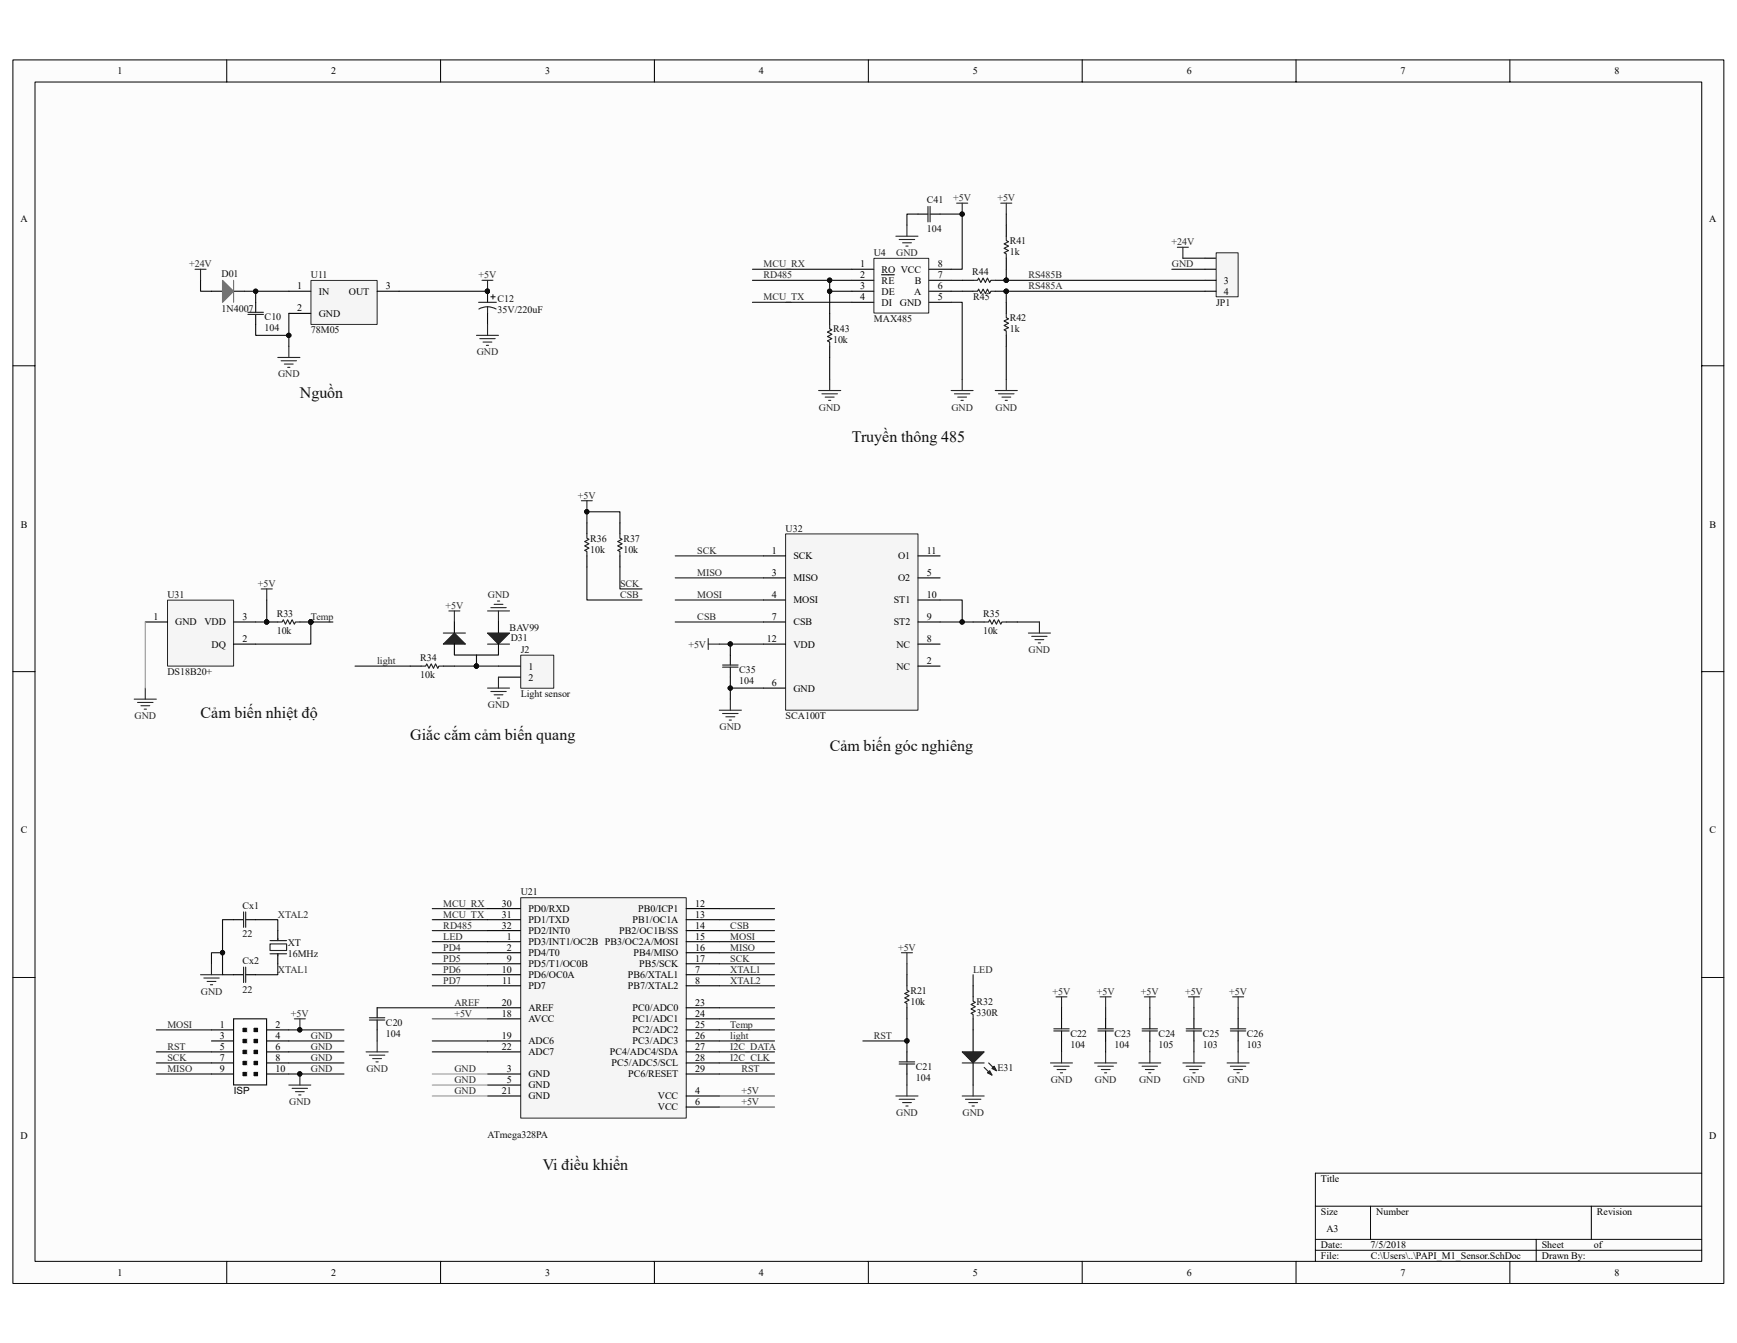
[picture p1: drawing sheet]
<svg xmlns="http://www.w3.org/2000/svg" width="279mm" height="216mm" viewBox="0 0 279 216" stroke-linecap="round" stroke-linejoin="round" font-family="sans-serif">
<path d="M2.1 9.7h275.2v196.6h-275.2z" fill="#fcfcfc"/>
<path d="M2.1 9.6h275.2v196.7h-275.2z" fill="none" stroke="#000" stroke-width=".16"/>
<path d="M5.7 13.2h268v189.6h-268z" fill="#fcfcfc"/>
<g fill="none" stroke="#000" stroke-width=".16">
<path d="M5.6 13.2h268.1v189.6h-268.1zM36.5 9.6v3.6M70.9 9.6v3.6M105.3 9.6v3.6M139.7 9.6v3.6M174.1 9.6v3.6M208.5 9.6v3.6M242.9 9.6v3.6M2.1 58.8h3.5M273.7 58.8h3.6M2.1 108h3.5M273.7 108h3.6"/>
<path d="M2.1 157.1h3.5M273.7 157.1h3.6M211.6 193.9h62.1M211.6 199.2h62.1M220.5 193.9v5.3M247.1 199.2v3.6M256 193.9v5.3M273.7 188.6h-62.1v14.2M36.5 202.8v3.5M70.9 202.8v3.5M105.3 202.8v3.5M139.7 202.8v3.5"/>
<path d="M174.1 202.8v3.5M208.5 202.8v3.5M211.6 201h62.1M242.9 202.8v3.5"/>
</g>
<path d="M137 43.3h3.5M137 45.1h3.5M137 46.8h3.5M137 48.6h3.5M141.8 44.2h2M149.4 43.3h3.6M149.4 45.1h3.6M149.4 46.8h3.6M149.4 48.6h3.6M156.5 165.6v3.5M156.5 170.9v3.5" fill="none" stroke="#000" stroke-width=".18"/>
<path d="M140.6 41.5h8.8v8.8h-8.8z" fill="none" stroke="#262626" stroke-width=".16"/>
<path d="M121 45.1h12.5M121 43.3h16M121 48.6h16M137 46.8h-3.5v3.6M137 45.1h-3.5v1.7M50 100h3.6M57.1 107.1h8.9M156.5 156.7v1.8" fill="none" stroke="#0e0e0e" stroke-width=".18"/>
<g fill="#0e0e0e" stroke="#0e0e0e" stroke-width=".16">
<circle cx="133.4" cy="46.8" r=".34"/>
<circle cx="133.4" cy="45.1" r=".35"/>
<circle cx="154.8" cy="34.4" r=".35"/>
<circle cx="50" cy="100" r=".34"/>
</g>
<g fill="none" stroke="#262626" stroke-width=".18">
<path d="M144.1 38h3.6M144.6 38.5h2.5M145.2 39h1.4M145.7 39.6h.4M145.9 36.2v1.8M153.9 32.7h1.8M154.8 32.7v1.7M161 32.7h1.8M161.9 32.7v1.7M131.7 62.8h3.5M132.2 63.3h2.5M132.7 63.8h1.5"/>
<path d="M133.3 64.4h.3M133.5 61v1.8M160.1 62.8h3.5M160.6 63.3h2.5M161.2 63.8h1.4M161.7 64.4h.3M161.9 61v1.8M154.8 176.2h3.5M155.3 176.7h2.5M155.8 177.2h1.4M156.4 177.8h.3M156.5 174.4v1.8"/>
</g>
<path d="M154.8 169.1h3.5l-1.8 1.8z" fill="#1c1c1c"/>
<path d="M154.8 169.1h3.5l-1.8 1.8zM158.3 171.6l1.3 1.2M159 170.9l1.3 1.2" fill="none" stroke="#1c1c1c" stroke-width=".18"/>
<path d="M158.8 172.5l.4-.4 .4 .7z" fill="#1c1c1c"/>
<path d="M158.8 172.5l.4-.4 .4 .7z" fill="none" stroke="#1c1c1c" stroke-width=".18"/>
<path d="M159.6 171.8l.3-.4 .4 .7z" fill="#1c1c1c"/>
<path d="M154.8 170.9h3.5M159.6 171.8l.3-.4 .4 .7z" fill="none" stroke="#1c1c1c" stroke-width=".18"/>
<path d="M153 45.1h1.8M153 46.8h1.8" fill="none" stroke="#0e0e0e" stroke-width=".18"/>
<path d="M153 62.8h3.5M153.5 63.3h2.5M154.1 63.8h1.4M154.6 64.4h.3M154.8 61v1.8" fill="none" stroke="#262626" stroke-width=".18"/>
<path d="M50 45.1h10.7v7.1h-10.7z" fill="#f5f5f5"/>
<path d="M50 45.1h10.7v7.1h-10.7z" fill="none" stroke="#262626" stroke-width=".16"/>
<path d="M46.5 46.8h3.5M46.5 50.4h3.5M60.7 46.8h3.5M78.4 46.8v1.8M78.4 50.4v1.8M193.8 41.5h1.8M193.8 43.3h1.8" fill="none" stroke="#000" stroke-width=".18"/>
<g fill="none" stroke="#262626" stroke-width=".18">
<path d="M31.4 43.3h1.7M32.3 43.3v1.8M44.7 57.5h3.5M45.2 58h2.5M45.7 58.5h1.5M46.3 59.1h.3M46.5 55.7v1.8M76.6 53.9h3.6M77.2 54.4h2.5M77.5 45.1h1.8M77.7 55h1.4M78.2 55.5h.4"/>
<path d="M78.4 45.1v1.7M78.4 52.2v1.7"/>
</g>
<circle cx="78.4" cy="46.8" r=".34" fill="#0e0e0e" stroke="#0e0e0e" stroke-width=".16"/>
<path d="M77 48.6h2.8M77 49.7l.7-.3 .7-.1 .7 .1 .7 .3M78.4 49.3v1.1M79 47.7h.7M79.3 47.4v.7" fill="none" stroke="#1c1c1c" stroke-width=".18"/>
<path d="M195.6 40.7h3.6v7h-3.6z" fill="#f5f5f5"/>
<path d="M195.6 40.6h3.6v7.1h-3.6z" fill="none" stroke="#262626" stroke-width=".16"/>
<path d="M193.8 45.1h1.8M193.8 46.8h1.8" fill="none" stroke="#000" stroke-width=".18"/>
<path d="M27 96.5h10.6v10.6h-10.6z" fill="#f5f5f5"/>
<path d="M26.9 96.5h10.7v10.6h-10.7z" fill="none" stroke="#262626" stroke-width=".16"/>
<path d="M23.4 100h3.5M37.6 100h3.5M42.9 100h1.8M48.2 100h1.8M37.6 103.5h3.5" fill="none" stroke="#000" stroke-width=".18"/>
<g fill="#0e0e0e" stroke="#0e0e0e" stroke-width=".16">
<circle cx="42.9" cy="100" r=".35"/>
<circle cx="50" cy="100" r=".34"/>
</g>
<path d="M44.7 100h.7l.2-.4 .3 .8 .4-.8 .3 .8 .4-.8 .3 .8 .2-.4h.7M108.6 89.4h14.2M108.6 92.9h14.2M108.6 96.5h14.2M108.6 100h14.2" fill="none" stroke="#1c1c1c" stroke-width=".18"/>
<g fill="none" stroke="#262626" stroke-width=".18">
<path d="M42 94.7h1.8M42.9 94.7v1.8M21.6 112.4h3.5M22.1 112.9h2.5M22.7 113.5h1.4M23.2 114h.4M23.4 110.6v1.8M113.9 103.5h1.8M113.9 102.7v1.7M115.7 114.2h3.6M116.2 114.7h2.5M116.8 115.2h1.4"/>
<path d="M117.3 115.8h.3M117.5 112.4v1.8"/>
</g>
<path d="M23.4 100v10.6" fill="none" stroke="#969696" stroke-width=".18"/>
<path d="M50 100v3.5h-8.9" fill="none" stroke="#0e0e0e" stroke-width=".18"/>
<path d="M126.4 85.9h21.3v28.3h-21.3z" fill="#f5f5f5"/>
<path d="M126.4 85.8h21.3v28.4h-21.3z" fill="none" stroke="#262626" stroke-width=".16"/>
<g fill="none" stroke="#000" stroke-width=".18">
<path d="M122.8 89.4h3.5M122.8 92.9h3.5M122.8 96.5h3.5M122.8 100h3.5M147.7 89.4h3.5M147.7 92.9h3.5M147.7 96.5h3.5M147.7 100h3.5M66 107.1h1.8M71.3 107.1h1.8M122.8 110.6h3.5M122.8 103.5h3.5"/>
<path d="M147.7 107.1h3.5M147.7 103.5h3.5"/>
</g>
<circle cx="50" cy="100" r=".34" fill="#0e0e0e" stroke="#0e0e0e" stroke-width=".16"/>
<path d="M67.8 107.1h.7l.1-.4 .4 .7 .4-.7 .3 .7 .4-.7 .3 .7 .2-.3h.7" fill="none" stroke="#1c1c1c" stroke-width=".18"/>
<path d="M83.8 105.3h5.3v5.3h-5.3z" fill="#f5f5f5"/>
<path d="M83.8 105.3h5.3v5.3h-5.3z" fill="none" stroke="#262626" stroke-width=".16"/>
<g fill="none" stroke="#000" stroke-width=".18">
<path d="M161.9 36.2v1.8M133.5 50.4v1.8M133.5 55.7v1.8M154.8 45.1h1.7M154.8 46.8h1.7M160.1 45.1h1.8M160.1 46.8h1.8M161.9 41.5v1.8M161.9 48.6v1.8M161.9 53.9v1.8M80.2 100v1.8M76.6 105.3v1.8"/>
<path d="M80.2 107.1h3.5M80.2 108.9h3.5"/>
</g>
<g fill="none" stroke="#262626" stroke-width=".18">
<path d="M189.4 39.8h1.8M190.3 39.8v1.7M72.2 98.2h1.8M73.1 98.2v1.8M78.4 98.2h3.6M79 97.7h2.4M79.5 97.2h1.4M80 96.6h.4M80.2 98.2v1.8M167.2 100v1.8M78.4 110.6h3.6M79 111.2h2.4"/>
<path d="M79.5 111.7h1.4M80 112.2h.4M80.2 108.9v1.7M165.4 101.8h3.6M165.9 102.3h2.5M166.5 102.8h1.4M167 103.4h.4"/>
</g>
<path d="M161.9 43.3v1.8h31.9M151.2 100h5.3M151.2 96.5h3.6v3.5M163.6 100h3.6M73.1 107.1h7.1" fill="none" stroke="#0e0e0e" stroke-width=".18"/>
<g fill="#0e0e0e" stroke="#0e0e0e" stroke-width=".16">
<circle cx="76.6" cy="107.1" r=".35"/>
<circle cx="161.9" cy="45.1" r=".35"/>
<circle cx="161.9" cy="46.8" r=".34"/>
<circle cx="154.8" cy="100" r=".35"/>
</g>
<path d="M161.9 38v.7l.3 .2-.7 .3 .7 .4-.7 .3 .7 .4-.7 .3 .4 .2v.7M133.5 52.2v.7l.3 .1-.7 .4 .7 .3-.7 .4 .7 .3-.7 .4 .4 .2v.7M156.5 45.1h.7l.2-.4 .4 .7 .3-.7 .4 .7 .3-.7 .4 .7 .2-.3h.7M156.5 46.8h.7l.2-.3 .4 .7 .3-.7 .4 .7 .3-.7 .4 .7 .2-.4h.7M161.9 50.4v.7l.3 .2-.7 .3 .7 .4-.7 .3 .7 .4-.7 .3 .4 .2v.7M78.4 103.5h3.6" fill="none" stroke="#1c1c1c" stroke-width=".18"/>
<path d="M78.4 101.8h3.6l-1.8 1.7z" fill="#1c1c1c"/>
<path d="M71.3 101.8h3.6M78.4 101.8h3.6l-1.8 1.7z" fill="none" stroke="#1c1c1c" stroke-width=".18"/>
<path d="M73.1 100v1.8" fill="none" stroke="#000" stroke-width=".18"/>
<path d="M71.3 103.5l1.8-1.7 1.8 1.7z" fill="#1c1c1c"/>
<path d="M73.1 101.8l1.8 1.7h-3.6z" fill="none" stroke="#1c1c1c" stroke-width=".18"/>
<path d="M73.1 103.5v1.8h7.1v-1.8" fill="none" stroke="#000" stroke-width=".18"/>
<circle cx="76.6" cy="107.1" r=".35" fill="#0e0e0e" stroke="#0e0e0e" stroke-width=".16"/>
<path d="M83.8 144.3h26.6v35.4h-26.6z" fill="#f5f5f5"/>
<path d="M83.8 144.3h26.6v35.4h-26.6z" fill="none" stroke="#262626" stroke-width=".16"/>
<g fill="none" stroke="#000" stroke-width=".18">
<path d="M44.7 149.6v1.6M44.7 153.3v1.6M78.4 146.1h5.3M78.4 147.8h5.3M78.4 149.6h5.3M78.4 151.4h5.3M78.4 153.2h5.3M78.4 154.9h5.3M78.4 156.7h5.3M78.4 158.5h5.3M110.4 146.1h5.3M110.4 147.8h5.3"/>
<path d="M110.4 149.6h5.3M110.4 151.4h5.3M110.4 153.2h5.3M110.4 154.9h5.3M110.4 156.7h5.3M110.4 158.5h5.3M145.9 156.7v1.8M78.4 162h5.3M78.4 163.8h5.3M78.4 167.3h5.3M78.4 169.1h5.3M78.4 172.7h5.3"/>
<path d="M78.4 176.2h5.3M78.4 174.4h5.3M110.4 162h5.3M110.4 163.8h5.3M110.4 167.3h5.3M110.4 169.1h5.3M110.4 165.6h5.3M110.4 170.9h5.3M110.4 172.7h5.3M110.4 176.2h5.3M110.4 178h5.3M145.9 162v1.8"/>
<path d="M145.9 169.1v1.6M145.9 171v1.7"/>
</g>
<g fill="none" stroke="#262626" stroke-width=".18">
<path d="M32.3 156.7h3.5M32.8 157.2h2.5M33.3 157.8h1.4M33.8 158.3h.4M34 154.9v1.8M145 153.2h1.8M145.9 153.2v1.7M46.5 174.4h3.5M47 175h2.5M47.3 163.8h1.8M47.5 175.5h1.4M48 176h.4"/>
<path d="M48.2 163.8v1.8M48.2 172.7v1.7M144.1 176.2h3.6M144.6 176.7h2.5M145.2 177.2h1.4M145.7 177.8h.4M145.9 174.4v1.8"/>
</g>
<path d="M43.4 151.7h2.7v1.1h-2.7zM43.4 153.3h2.7M43.4 151.2h2.7M44.7 150.9v.3M44.7 153.3v.4M145.9 158.5v.7l.3 .2-.7 .3 .7 .4-.7 .3 .7 .4-.7 .3 .4 .2v.7M144.6 171h2.5M144.6 170.7h2.5" fill="none" stroke="#1c1c1c" stroke-width=".18"/>
<g fill="none" stroke="#0e0e0e" stroke-width=".18">
<path d="M34 154.9v-1.7h1.8v3.5h1.8M37.6 147.8h-1.8v5.4M41.1 147.8h3.6v1.8M44.7 154.9v1.8h-3.6M69.5 146.1h8.9M69.5 147.8h8.9M69.5 149.6h8.9M69.5 151.4h8.9M69.5 153.2h8.9M69.5 154.9h8.9M69.5 156.7h8.9M69.5 158.5h8.9"/>
<path d="M115.7 146.1h8.9M115.7 147.8h8.9M115.7 149.6h8.9M115.7 151.4h8.9M115.7 153.2h8.9M115.7 154.9h8.9M115.7 156.7h8.9M115.7 158.5h8.9M145.9 154.9v1.8M69.5 167.3h8.9M69.5 169.1h8.9M115.7 162h8.9"/>
<path d="M115.7 163.8h8.9M115.7 165.6h8.9M115.7 167.3h8.9M115.7 169.1h8.9M115.7 170.9h8.9M115.7 172.7h8.9M138.8 167.3h7.1M145.9 163.8v5.3M145.9 172.7v1.7"/>
</g>
<path d="M69.5 163.8h8.9M115.7 176.2h8.9M115.7 178h8.9" fill="none" stroke="#4c4c4c" stroke-width=".18"/>
<path d="M69.5 172.7h8.9M69.5 174.4h8.9M69.5 176.2h8.9" fill="none" stroke="#969696" stroke-width=".18"/>
<g fill="#0e0e0e" stroke="#0e0e0e" stroke-width=".16">
<circle cx="35.8" cy="153.1" r=".34"/>
<circle cx="145.9" cy="167.3" r=".35"/>
<circle cx="48.2" cy="172.6" r=".34"/>
<circle cx="48.2" cy="165.6" r=".34"/>
</g>
<path d="M37.6 163.8h5.3v10.6h-5.3z" fill-rule="evenodd" fill="#fefefe" stroke="#000" stroke-width=".18"/>
<g fill="none" stroke="#000" stroke-width=".18">
<path d="M147.7 34.4h1.6M149.6 34.4h1.6M34 46.8h1.8M37.6 46.8h1.7M41.1 48.6v1.6M41.1 50.5v1.7M94.4 84.1v1.7M94.4 89.4v1.7M99.7 84.1v1.7M99.7 89.4v1.7M156.5 100h1.8M161.9 100h1.7"/>
<path d="M117.5 105.3v1.6M117.5 107.3v1.6M37.6 156.7h1.6M37.6 147.8h1.6M39.5 156.7h1.6M39.5 147.8h1.6M156.5 158.5v1.8M34 165.6h3.6M34 167.3h3.6M34 169.1h3.6M34 170.9h3.6M34 172.7h3.6"/>
<path d="M42.9 165.6h3.6M42.9 167.3h3.6M42.9 169.1h3.6M42.9 170.9h3.6M42.9 172.7h3.6M60.7 162v1.6M60.7 164v1.6M156.5 163.8v1.8M170.8 163.8v1.6M170.8 165.7v1.6M177.8 163.8v1.6M177.8 165.7v1.6"/>
<path d="M185 163.8v1.6M185 165.7v1.6M192 163.8v1.6M192 165.7v1.6M199.2 163.8v1.6M199.2 165.7v1.6"/>
</g>
<path d="M38.9 165.2h.9v.8h-.9zM38.9 166.9h.9v.9h-.9zM38.9 168.7h.9v.8h-.9zM38.9 170.5h.9v.8h-.9zM38.9 172.3h.9v.8h-.9zM40.7 165.2h.9v.8h-.9zM40.7 166.9h.9v.9h-.9zM40.7 168.7h.9v.8h-.9zM40.7 170.5h.9v.8h-.9zM40.7 172.3h.9v.8h-.9z" fill="#000"/>
<path d="M38.9 165.1h.9v.9h-.9zM38.9 166.9h.9v.9h-.9zM38.9 168.7h.9v.8h-.9zM38.9 170.5h.9v.8h-.9zM38.9 172.2h.9v.9h-.9zM40.7 165.1h.9v.9h-.9zM40.7 166.9h.9v.9h-.9zM40.7 168.7h.9v.8h-.9zM40.7 170.5h.9v.8h-.9zM40.7 172.2h.9v.9h-.9z" fill="none" stroke="#fefefe" stroke-width=".16"/>
<g fill="none" stroke="#0e0e0e" stroke-width=".18">
<path d="M147.7 34.4h-1.8v1.8M151.2 34.4h3.6v8.9h-1.8M161.9 34.4v1.8M32.3 45.1v1.7h1.7M39.3 46.8h7.2M41.1 52.2v1.7h5.4M41.1 46.8v1.8M46.5 50.4v5.3M64.2 46.8h14.2M133.5 57.5v3.5M153 48.6h1.8v12.4M161.9 55.7v5.3"/>
<path d="M188.5 43.3h5.3M190.3 41.5h3.5M193.8 46.8h-31.9v1.8M42.9 96.5v3.5h-1.8M94.4 91.1v5.4h8.9M94.4 84.1v-1.8h5.3v1.8M99.7 91.1v3.6h3.6M115.7 103.5h7.1M117.5 110.6h5.3M117.5 103.5v1.8M117.5 108.9v3.5M25.1 165.6h8.9"/>
<path d="M25.1 169.1h8.9M25.1 170.9h8.9M25.1 172.7h8.9M46.5 165.6h8.8M46.5 169.1h8.8M46.5 170.9h8.8M46.5 172.7h8.8M46.5 167.3h8.8M60.7 162h17.7M60.7 165.6v1.7M170.8 162v1.8M170.8 167.3v1.8"/>
<path d="M177.8 162v1.8M177.8 167.3v1.8M185 162v1.8M185 167.3v1.8M192 162v1.8M192 167.3v1.8M199.2 162v1.8M199.2 167.3v1.8"/>
</g>
<g fill="#0e0e0e" stroke="#0e0e0e" stroke-width=".16">
<circle cx="48.2" cy="165.6" r=".34"/>
<circle cx="48.2" cy="172.6" r=".34"/>
<circle cx="94.4" cy="82.3" r=".35"/>
<circle cx="46.5" cy="53.9" r=".35"/>
<circle cx="41.1" cy="46.8" r=".34"/>
<circle cx="78.4" cy="46.8" r=".34"/>
<circle cx="161.9" cy="46.8" r=".34"/>
<circle cx="154.8" cy="34.4" r=".35"/>
<circle cx="117.5" cy="103.5" r=".34"/>
<circle cx="117.5" cy="110.6" r=".34"/>
<circle cx="42.9" cy="100" r=".35"/>
</g>
<g fill="none" stroke="#1c1c1c" stroke-width=".18">
<path d="M149.3 33.2v2.5M149.6 33.2v2.5M39.9 50.5h2.5M39.9 50.2h2.5M94.4 85.8v.7l.3 .2-.7 .4 .7 .3-.7 .4 .7 .3-.7 .4 .4 .1v.8M99.7 85.8v.7l.4 .2-.7 .4 .7 .3-.7 .4 .7 .3-.7 .4 .3 .1v.8M158.3 100h.7l.2-.4 .4 .8 .3-.8 .4 .8 .3-.8 .4 .8 .2-.4h.7M116.2 106.9h2.5M116.2 107.3h2.5M39.2 146.6v2.5M39.2 155.5v2.4M39.5 146.6v2.5"/>
<path d="M39.5 155.5v2.4M59.4 164h2.5M59.4 163.6h2.5M156.5 160.3v.7l.4 .1-.7 .4 .7 .3-.7 .4 .7 .4-.7 .3 .3 .2v.7M169.5 165.7h2.5M169.5 165.4h2.5M176.6 165.7h2.5M176.6 165.4h2.5M183.7 165.7h2.5M183.7 165.4h2.5M190.8 165.7h2.5M190.8 165.4h2.5"/>
<path d="M197.9 165.7h2.5M197.9 165.4h2.5"/>
</g>
<g fill="none" stroke="#262626" stroke-width=".18">
<path d="M93.5 80.5h1.8M94.4 80.5v1.8M58.9 169.1h3.5M59.4 169.6h2.5M59.9 170.2h1.5M60.5 170.7h.3M60.7 167.3v1.8M169 170.9h3.5M169.5 171.4h2.5M169.9 160.3h1.7M170 171.9h1.5M170.6 172.5h.3"/>
<path d="M170.8 160.3v1.7M170.8 169.1v1.8M176.1 170.9h3.5M176.6 171.4h2.5M177 160.3h1.7M177.1 171.9h1.5M177.7 172.5h.3M177.8 160.3v1.7M177.8 169.1v1.8M183.2 170.9h3.5M183.7 171.4h2.5M184.1 160.3h1.7"/>
<path d="M184.2 171.9h1.5M184.8 172.5h.3M185 160.3v1.7M185 169.1v1.8M190.3 170.9h3.5M190.8 171.4h2.5M191.2 160.3h1.7M191.3 171.9h1.5M191.9 172.5h.3M192 160.3v1.7M192 169.1v1.8M197.4 170.9h3.5"/>
<path d="M197.9 171.4h2.5M198.3 160.3h1.7M198.4 171.9h1.5M199 172.5h.3M199.2 160.3v1.7M199.2 169.1v1.8"/>
</g>
<path d="M35.8 45.1l1.8 1.7-1.8 1.8z" fill="#717171"/>
<path d="M35.8 45.1l1.8 1.7-1.8 1.8zM37.6 45.1v3.5" fill="none" stroke="#717171" stroke-width=".18"/>
<g font-size="2.6" fill="#0e0e0e">
<text x="48.2" y="64">Nguồn</text>
<text x="137" y="71.1">Truyền thông 485</text>
<text x="32.3" y="115.4">Cảm biến nhiệt độ</text>
<text x="66" y="118.9">Giắc cắm cảm biến quang</text>
<text x="133.5" y="120.7">Cảm biến góc nghiêng</text>
<text x="87.3" y="188.1">Vi điều khiển</text>
</g>
<g font-size="1.6">
<text x="18.9" y="11.9">1</text>
<text x="53.3" y="11.9">2</text>
<text x="87.7" y="11.9">3</text>
<text x="122.1" y="11.9">4</text>
<text x="156.5" y="11.9">5</text>
<text x="190.9" y="11.9">6</text>
<text x="225.3" y="11.9">7</text>
<text x="259.7" y="11.9">8</text>
<text x="3.3" y="35.6">A</text>
<text x="274.9" y="35.6">A</text>
<text x="47.8" y="46.5">1</text>
<text x="51.3" y="47.4">IN</text>
<text x="56.1" y="47.4">OUT</text>
<text x="62.1" y="46.5">3</text>
<text x="138.3" y="42.9">1</text>
<text x="138.3" y="44.7">2</text>
<text x="138.3" y="46.5">3</text>
<text x="141.8" y="43.8">RO VCC</text>
<text x="141.8" y="45.6">RE</text>
<text x="141.8" y="47.4">DE</text>
<text x="147" y="47.4">A</text>
<text x="147.1" y="45.6">B</text>
<text x="150.9" y="46.5">6</text>
<text x="150.9" y="42.9">8</text>
<text x="150.9" y="44.7">7</text>
<text x="196.8" y="42.1">1</text>
<text x="196.8" y="45.6">3</text>
<text x="196.8" y="47.4">4</text>
<text x="47.8" y="50">2</text>
<text x="51.3" y="50.9">GND</text>
<text x="138.3" y="48.3">4</text>
<text x="141.8" y="49.1">DI</text>
<text x="144.7" y="49.1">GND</text>
<text x="150.9" y="48.3">5</text>
<text x="3.3" y="84.8">B</text>
<text x="124.1" y="89">1</text>
<text x="127.6" y="89.9">SCK</text>
<text x="144.5" y="89.9">O1</text>
<text x="149.1" y="89">11</text>
<text x="275" y="84.8">B</text>
<text x="124.1" y="92.6">3</text>
<text x="127.6" y="93.5">MISO</text>
<text x="144.5" y="93.5">O2</text>
<text x="149.1" y="92.6">5</text>
<text x="24.7" y="99.7">1</text>
<text x="28.2" y="100.5">GND</text>
<text x="32.9" y="100.5">VDD</text>
<text x="39" y="99.7">3</text>
<text x="124.1" y="96.1">4</text>
<text x="124.1" y="99.7">7</text>
<text x="127.6" y="97">MOSI</text>
<text x="127.6" y="100.5">CSB</text>
<text x="143.8" y="100.5">ST2</text>
<text x="143.8" y="97">ST1</text>
<text x="149.1" y="99.7">9</text>
<text x="149.1" y="96.1">10</text>
<text x="34" y="104.1">DQ</text>
<text x="39" y="103.2">2</text>
<text x="85" y="107.6">1</text>
<text x="123.3" y="103.2">12</text>
<text x="127.6" y="104.1">VDD</text>
<text x="144.2" y="107.6">NC</text>
<text x="144.2" y="104.1">NC</text>
<text x="149.1" y="106.7">2</text>
<text x="149.1" y="103.2">8</text>
<text x="85" y="109.4">2</text>
<text x="124.1" y="110.3">6</text>
<text x="127.6" y="111.2">GND</text>
<text x="3.3" y="134">C</text>
<text x="275" y="134">C</text>
<text x="80.7" y="145.7">30</text>
<text x="80.7" y="147.5">31</text>
<text x="80.7" y="149.3">32</text>
<text x="85" y="146.6">PD0/RXD</text>
<text x="85" y="148.4">PD1/TXD</text>
<text x="101.7" y="148.4">PB1/OC1A</text>
<text x="102.6" y="146.6">PB0/ICP1</text>
<text x="111.8" y="147.5">13</text>
<text x="111.8" y="149.3">14</text>
<text x="111.8" y="145.7">12</text>
<text x="81.5" y="151">1</text>
<text x="81.5" y="152.8">2</text>
<text x="81.5" y="154.6">9</text>
<text x="85" y="150.2">PD2/INT0</text>
<text x="85" y="151.9">PD3/INT1/OC2B PB3/OC2A/MOSI</text>
<text x="85" y="153.7">PD4/T0</text>
<text x="85" y="155.5">PD5/T1/OC0B</text>
<text x="99.6" y="150.2">PB2/OC1B/SS</text>
<text x="101.9" y="153.7">PB4/MISO</text>
<text x="102.8" y="155.5">PB5/SCK</text>
<text x="111.8" y="152.8">16</text>
<text x="111.8" y="154.6">17</text>
<text x="111.8" y="151">15</text>
<text x="80.7" y="156.4">10</text>
<text x="80.7" y="161.7">20</text>
<text x="80.8" y="158.1">11</text>
<text x="85" y="157.2">PD6/OC0A</text>
<text x="85" y="159">PD7</text>
<text x="101" y="157.2">PB6/XTAL1</text>
<text x="101" y="159">PB7/XTAL2</text>
<text x="111.8" y="161.7">23</text>
<text x="111.8" y="156.4">7</text>
<text x="111.8" y="158.1">8</text>
<text x="35.4" y="165.2">1</text>
<text x="35.4" y="167">3</text>
<text x="44.3" y="165.2">2</text>
<text x="44.3" y="167">4</text>
<text x="80.7" y="163.4">18</text>
<text x="80.7" y="167">19</text>
<text x="85" y="162.6">AREF</text>
<text x="85" y="164.3">AVCC</text>
<text x="85" y="167.9">ADC6</text>
<text x="101.7" y="162.6">PC0/ADC0</text>
<text x="101.7" y="164.3">PC1/ADC1</text>
<text x="101.7" y="166.1">PC2/ADC2</text>
<text x="101.7" y="167.9">PC3/ADC3</text>
<text x="111.8" y="163.4">24</text>
<text x="111.8" y="165.2">25</text>
<text x="111.8" y="167">26</text>
<text x="35.4" y="168.8">5</text>
<text x="35.4" y="170.5">7</text>
<text x="35.4" y="172.3">9</text>
<text x="44.3" y="168.8">6</text>
<text x="44.3" y="170.5">8</text>
<text x="44.3" y="172.3">10</text>
<text x="80.7" y="168.8">22</text>
<text x="81.5" y="172.3">3</text>
<text x="85" y="169.7">ADC7</text>
<text x="85" y="173.2">GND</text>
<text x="98.1" y="169.7">PC4/ADC4/SDA</text>
<text x="98.4" y="171.4">PC5/ADC5/SCL</text>
<text x="101" y="173.2">PC6/RESET</text>
<text x="111.8" y="172.3">29</text>
<text x="111.8" y="170.5">28</text>
<text x="111.8" y="168.8">27</text>
<text x="37.6" y="175.9">ISP</text>
<text x="80.7" y="175.9">21</text>
<text x="81.5" y="174.1">5</text>
<text x="85" y="175">GND</text>
<text x="85" y="176.7">GND</text>
<text x="105.8" y="176.7">VCC</text>
<text x="105.8" y="178.5">VCC</text>
<text x="111.8" y="175.9">4</text>
<text x="111.8" y="177.6">6</text>
<text x="3.3" y="183.2">D</text>
<text x="274.9" y="183.2">D</text>
<text x="212.5" y="190">Title</text>
<text x="212.5" y="195.3">Size</text>
<text x="221.4" y="195.3">Number</text>
<text x="256.9" y="195.3">Revision</text>
<text x="212.5" y="200.7">Date:</text>
<text x="212.5" y="202.4">File:</text>
<text x="213.4" y="198">A3</text>
<text x="220.5" y="200.7">7/5/2018</text>
<text x="220.5" y="202.4">C:\Users\..\PAPI_M1_Sensor.SchDoc</text>
<text x="248" y="200.7">Sheet</text>
<text x="248" y="202.4">Drawn By:</text>
<text x="256.4" y="200.7">of</text>
<text x="18.9" y="205.1">1</text>
<text x="53.3" y="205.1">2</text>
<text x="87.7" y="205.1">3</text>
<text x="122.1" y="205.1">4</text>
<text x="156.5" y="205.1">5</text>
<text x="190.9" y="205.1">6</text>
<text x="225.3" y="205.1">7</text>
<text x="259.7" y="205.1">8</text>
</g>
<g font-size="1.6" fill="#0e0e0e">
<text x="149.1" y="32.7">C41</text>
<text x="140.6" y="41.2">U4</text>
<text x="149.1" y="37.3">104</text>
<text x="162.4" y="41">1k</text>
<text x="162.4" y="39.2">R41</text>
<text x="35.6" y="44.5">D01</text>
<text x="50" y="44.7">U11</text>
<text x="156.4" y="44.2">R44</text>
<text x="35.6" y="50.2">1N4007</text>
<text x="42.6" y="53.2">104</text>
<text x="42.6" y="51.5">C10</text>
<text x="50" y="53.6">78M05</text>
<text x="80" y="50.4">35V/220uF</text>
<text x="80" y="48.6">C12</text>
<text x="134" y="53.4">R43</text>
<text x="140.6" y="51.8">MAX485</text>
<text x="156.5" y="48.3">R45</text>
<text x="162.4" y="53.4">1k</text>
<text x="162.4" y="51.6">R42</text>
<text x="195.6" y="49.1">JP1</text>
<text x="134" y="55.2">10k</text>
<text x="94.9" y="88.9">10k</text>
<text x="94.9" y="87.1">R36</text>
<text x="100.3" y="87.1">R37</text>
<text x="100.3" y="88.9">10k</text>
<text x="126.4" y="85.5">U32</text>
<text x="26.9" y="96.1">U31</text>
<text x="44.5" y="102">10k</text>
<text x="44.5" y="99.1">R33</text>
<text x="82" y="101.4">BAV99</text>
<text x="158.1" y="99.1">R35</text>
<text x="158.1" y="102">10k</text>
<text x="67.6" y="106.2">R34</text>
<text x="82.1" y="103">D31</text>
<text x="83.8" y="105">J2</text>
<text x="26.9" y="108.5">DS18B20+</text>
<text x="67.6" y="109.1">10k</text>
<text x="83.8" y="112.1">Light sensor</text>
<text x="118.9" y="109.9">104</text>
<text x="118.9" y="108.2">C35</text>
<text x="126.4" y="115.6">SCA100T</text>
<text x="83.8" y="144">U21</text>
<text x="39" y="146.1">Cx1</text>
<text x="39" y="154.9">Cx2</text>
<text x="39" y="150.7">22</text>
<text x="46.3" y="152.1">XT</text>
<text x="46.3" y="153.9">16MHz</text>
<text x="39" y="159.6">22</text>
<text x="146.4" y="161.5">10k</text>
<text x="146.4" y="159.7">R21</text>
<text x="157.1" y="161.5">R32</text>
<text x="62.1" y="166.6">104</text>
<text x="62.1" y="164.9">C20</text>
<text x="157.1" y="163.3">330R</text>
<text x="172.2" y="166.6">C22</text>
<text x="179.3" y="166.6">C23</text>
<text x="186.4" y="166.6">C24</text>
<text x="193.5" y="166.6">C25</text>
<text x="200.6" y="166.6">C26</text>
<text x="147.3" y="172">C21</text>
<text x="147.3" y="173.7">104</text>
<text x="160.4" y="172.1">E31</text>
<text x="172.2" y="168.4">104</text>
<text x="179.3" y="168.4">104</text>
<text x="186.4" y="168.4">105</text>
<text x="193.5" y="168.4">103</text>
<text x="200.6" y="168.4">103</text>
<text x="78.4" y="182.9">ATmega328PA</text>
</g>
<g font-size="1.6" fill="#262626">
<text x="153.3" y="32.3">+5V</text>
<text x="160.4" y="32.3">+5V</text>
<text x="144.2" y="41.2">GND</text>
<text x="188.4" y="39.4">+24V</text>
<text x="30.4" y="42.9">+24V</text>
<text x="77" y="44.7">+5V</text>
<text x="122.8" y="42.9">MCU_RX</text>
<text x="122.8" y="44.7">RD485</text>
<text x="165.4" y="44.7">RS485B</text>
<text x="165.4" y="46.5">RS485A</text>
<text x="188.5" y="42.9">GND</text>
<text x="122.8" y="48.3">MCU_TX</text>
<text x="76.7" y="57.1">GND</text>
<text x="44.7" y="60.7">GND</text>
<text x="131.7" y="66">GND</text>
<text x="153" y="66">GND</text>
<text x="160.1" y="66">GND</text>
<text x="93" y="80.2">+5V</text>
<text x="112.2" y="89">SCK</text>
<text x="41.5" y="94.3">+5V</text>
<text x="99.7" y="94.3">SCK</text>
<text x="112.2" y="92.6">MISO</text>
<text x="50" y="99.7">Temp</text>
<text x="71.7" y="97.9">+5V</text>
<text x="78.5" y="96.1">GND</text>
<text x="99.7" y="96.1">CSB</text>
<text x="112.2" y="96.1">MOSI</text>
<text x="112.2" y="99.7">CSB</text>
<text x="60.7" y="106.7">light</text>
<text x="110.7" y="104.1">+5V</text>
<text x="165.5" y="105">GND</text>
<text x="78.5" y="113.8">GND</text>
<text x="21.7" y="115.6">GND</text>
<text x="115.7" y="117.4">GND</text>
<text x="44.7" y="147.5">XTAL2</text>
<text x="71.3" y="149.3">RD485</text>
<text x="71.3" y="145.7">MCU_RX</text>
<text x="71.3" y="147.5">MCU_TX</text>
<text x="117.5" y="149.3">CSB</text>
<text x="71.3" y="151">LED</text>
<text x="71.3" y="152.8">PD4</text>
<text x="71.3" y="154.6">PD5</text>
<text x="117.5" y="151">MOSI</text>
<text x="117.5" y="152.8">MISO</text>
<text x="117.5" y="154.6">SCK</text>
<text x="144.5" y="152.8">+5V</text>
<text x="32.3" y="159.9">GND</text>
<text x="44.7" y="156.4">XTAL1</text>
<text x="71.3" y="156.4">PD6</text>
<text x="71.3" y="158.1">PD7</text>
<text x="73.1" y="161.7">AREF</text>
<text x="117.5" y="156.4">XTAL1</text>
<text x="117.5" y="158.1">XTAL2</text>
<text x="156.6" y="156.4">LED</text>
<text x="169.3" y="159.9">+5V</text>
<text x="176.4" y="159.9">+5V</text>
<text x="183.5" y="159.9">+5V</text>
<text x="190.6" y="159.9">+5V</text>
<text x="197.7" y="159.9">+5V</text>
<text x="26.9" y="165.2">MOSI</text>
<text x="46.8" y="163.4">+5V</text>
<text x="50" y="167">GND</text>
<text x="73.1" y="163.4">+5V</text>
<text x="117.5" y="165.2">Temp</text>
<text x="117.5" y="167">light</text>
<text x="140.6" y="167">RST</text>
<text x="26.9" y="172.3">MISO</text>
<text x="26.9" y="170.5">SCK</text>
<text x="26.9" y="168.8">RST</text>
<text x="50" y="170.5">GND</text>
<text x="50" y="168.8">GND</text>
<text x="50" y="172.3">GND</text>
<text x="58.9" y="172.3">GND</text>
<text x="73.1" y="172.3">GND</text>
<text x="117.5" y="168.8">I2C_DATA</text>
<text x="117.5" y="170.5">I2C_CLK</text>
<text x="119.3" y="172.3">RST</text>
<text x="46.5" y="177.6">GND</text>
<text x="73.1" y="174.1">GND</text>
<text x="73.1" y="175.9">GND</text>
<text x="119.3" y="175.9">+5V</text>
<text x="119.3" y="177.6">+5V</text>
<text x="144.2" y="179.4">GND</text>
<text x="154.8" y="179.4">GND</text>
<text x="169" y="174.1">GND</text>
<text x="176.1" y="174.1">GND</text>
<text x="183.2" y="174.1">GND</text>
<text x="190.3" y="174.1">GND</text>
<text x="197.4" y="174.1">GND</text>
</g>
</svg>
